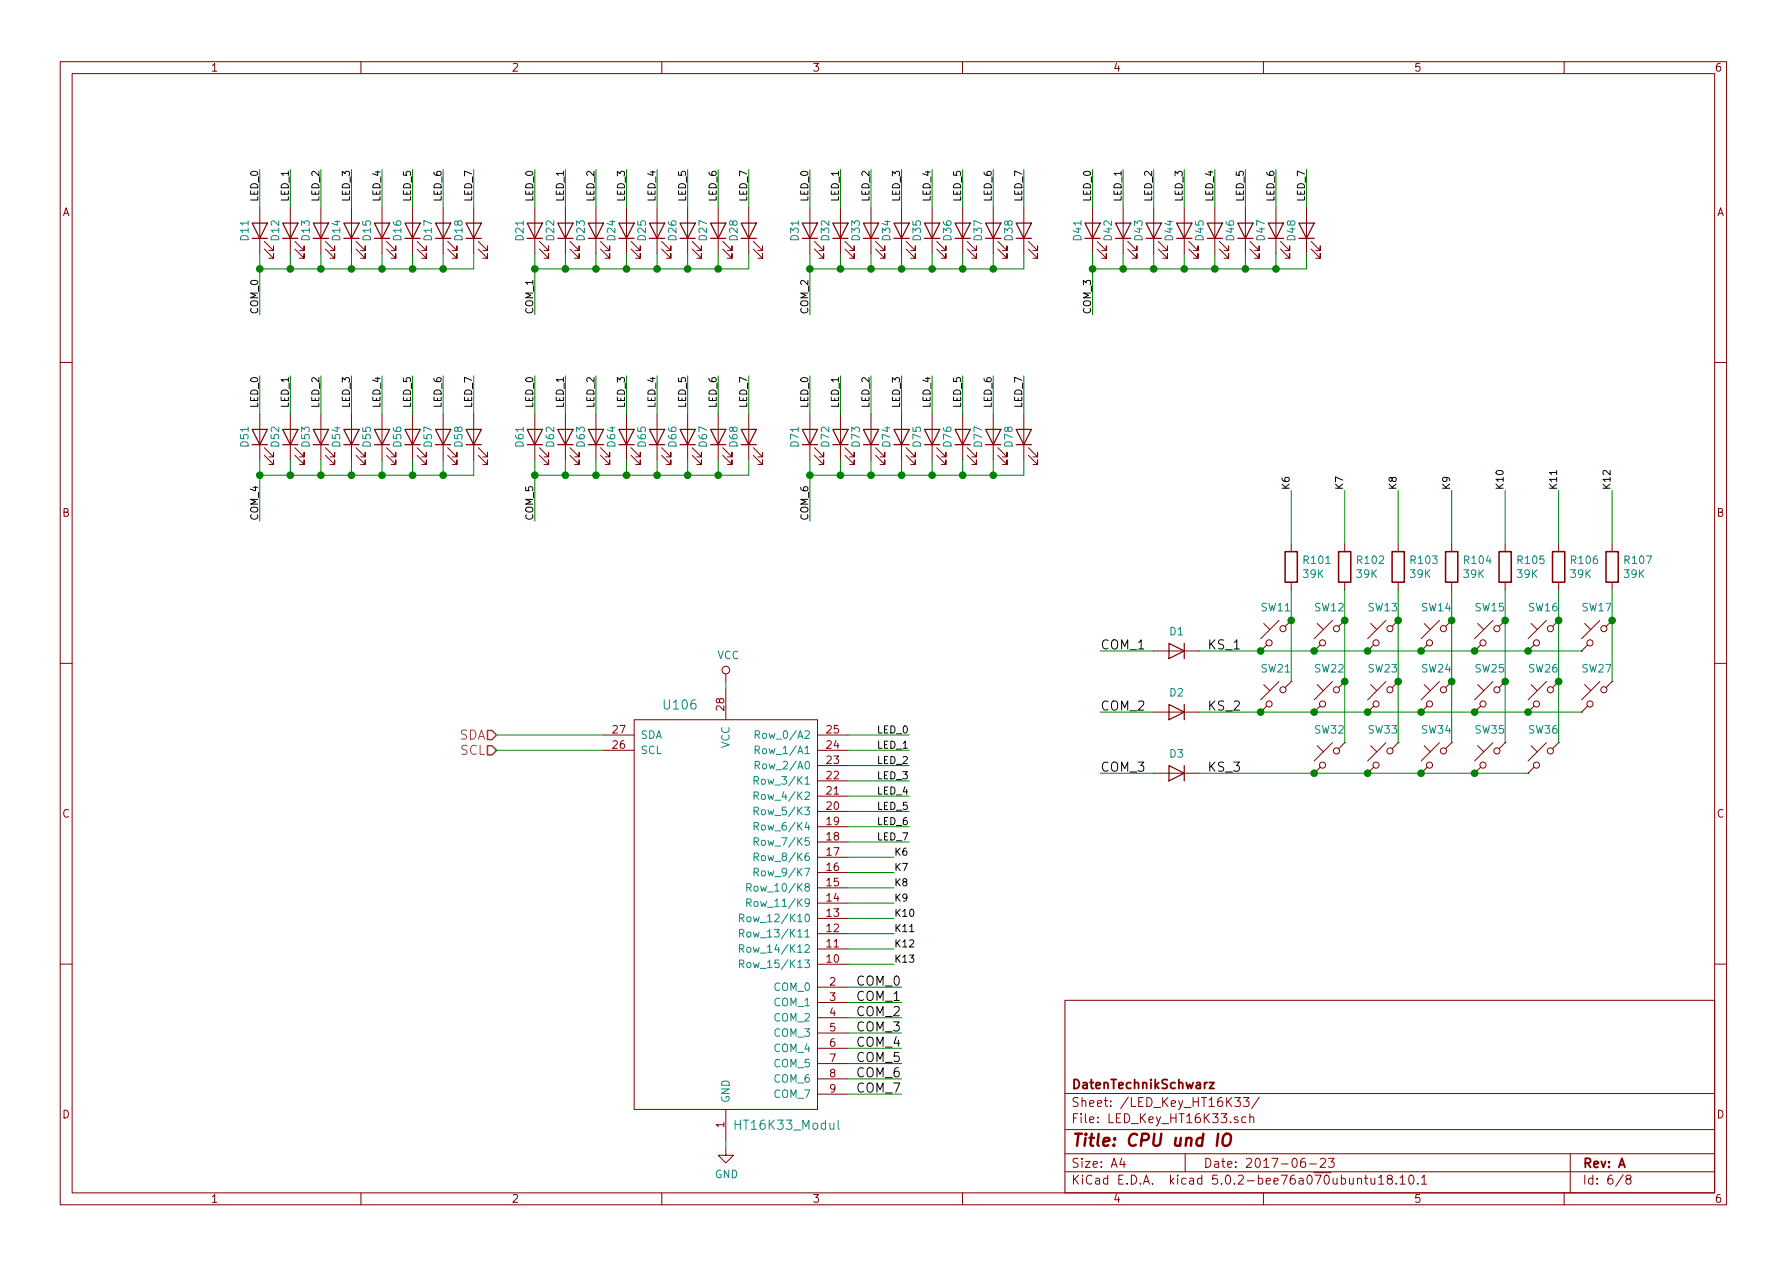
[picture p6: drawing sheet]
<svg xmlns="http://www.w3.org/2000/svg" width="297mm" height="210mm" viewBox="0 0 297 210" stroke-linecap="round" stroke-linejoin="round" font-family="sans-serif">
<g fill="none" stroke="#840000" stroke-width=".17">
<path d="M10 10.3h277v189.9h-277zM12 12.2h273v186.1h-273zM60 10.3v1.9M110 10.3v1.9M160 10.3v1.9M210 10.3v1.9M260 10.3v1.9M43.2 34.5v7.7M48.3 34.5v7.7M53.3 34.5v7.7M58.4 34.5v7.7M63.5 34.5v7.7"/>
<path d="M68.6 34.5v7.7M73.7 34.5v7.7M78.7 34.5v7.7M88.9 34.5v7.7M94 34.5v7.7M99.1 34.5v7.7M104.1 34.5v7.7M109.2 34.5v7.7M114.3 34.5v7.7M119.4 34.5v7.7M124.5 34.5v7.7M134.6 34.5v7.7"/>
<path d="M139.7 34.5v7.7M144.8 34.5v7.7M149.9 34.5v7.7M154.9 34.5v7.7M160 34.5v7.7M165.1 34.5v7.7M170.2 34.5v7.7M181.6 34.5v7.7M186.7 34.5v7.7M191.8 34.5v7.7M196.8 34.5v7.7M201.9 34.5v7.7"/>
<path d="M207 34.5v7.7M212.1 34.5v7.7M217.2 34.5v7.7M43.9 41.4l1.6 1.5v-.7v.7h-.8M43.9 40.1l1.6 1.6v-.8v.8h-.8M49 41.4l1.5 1.5v-.7v.7h-.7M49 40.1l1.5 1.6v-.8v.8h-.7M54.1 41.4l1.5 1.5v-.7v.7h-.7M54.1 40.1l1.5 1.6v-.8v.8h-.7M59.2 41.4l1.5 1.5v-.7v.7h-.8M59.2 40.1l1.5 1.6v-.8v.8h-.8M64.3 41.4l1.5 1.5v-.7v.7h-.8"/>
<path d="M64.3 40.1l1.5 1.6v-.8v.8h-.8M69.3 41.4l1.6 1.5v-.7v.7h-.8M69.3 40.1l1.6 1.6v-.8v.8h-.8M74.4 41.4l1.5 1.5v-.7v.7h-.7M74.4 40.1l1.5 1.6v-.8v.8h-.7M79.5 41.4l1.5 1.5v-.7v.7h-.7M79.5 40.1l1.5 1.6v-.8v.8h-.7M89.7 41.4l1.5 1.5v-.7v.7h-.8M89.7 40.1l1.5 1.6v-.8v.8h-.8M94.7 41.4l1.6 1.5v-.7v.7h-.8M94.7 40.1l1.6 1.6v-.8v.8h-.8M99.8 41.4l1.5 1.5v-.7v.7h-.7"/>
<path d="M99.8 40.1l1.5 1.6v-.8v.8h-.7M104.9 41.4l1.5 1.5v-.7v.7h-.7M104.9 40.1l1.5 1.6v-.8v.8h-.7M110 41.4l1.5 1.5v-.7v.7h-.8M110 40.1l1.5 1.6v-.8v.8h-.8M115.1 41.4l1.5 1.5v-.7v.7h-.8M115.1 40.1l1.5 1.6v-.8v.8h-.8M120.1 41.4l1.6 1.5v-.7v.7h-.8M120.1 40.1l1.6 1.6v-.8v.8h-.8M125.2 41.4l1.5 1.5v-.7v.7h-.7M125.2 40.1l1.5 1.6v-.8v.8h-.7M135.4 41.4l1.5 1.5v-.7v.7h-.8"/>
<path d="M135.4 40.1l1.5 1.6v-.8v.8h-.8M140.5 41.4l1.5 1.5v-.7v.7h-.8M140.5 40.1l1.5 1.6v-.8v.8h-.8M145.5 41.4l1.6 1.5v-.7v.7h-.8M145.5 40.1l1.6 1.6v-.8v.8h-.8M150.6 41.4l1.5 1.5v-.7v.7h-.7M150.6 40.1l1.5 1.6v-.8v.8h-.7M155.7 41.4l1.5 1.5v-.7v.7h-.7M155.7 40.1l1.5 1.6v-.8v.8h-.7M160.8 41.4l1.5 1.5v-.7v.7h-.8M160.8 40.1l1.5 1.6v-.8v.8h-.8M165.9 41.4l1.5 1.5v-.7v.7h-.8"/>
<path d="M165.9 40.1l1.5 1.6v-.8v.8h-.8M170.9 41.4l1.6 1.5v-.7v.7h-.8M170.9 40.1l1.6 1.6v-.8v.8h-.8M182.4 41.4l1.5 1.5v-.7v.7h-.8M182.4 40.1l1.5 1.6v-.8v.8h-.8M187.5 41.4l1.5 1.5v-.7v.7h-.8M187.5 40.1l1.5 1.6v-.8v.8h-.8M192.5 41.4l1.6 1.5v-.7v.7h-.8M192.5 40.1l1.6 1.6v-.8v.8h-.8M197.6 41.4l1.5 1.5v-.7v.7h-.7M197.6 40.1l1.5 1.6v-.8v.8h-.7M202.7 41.4l1.5 1.5v-.7v.7h-.7"/>
<path d="M202.7 40.1l1.5 1.6v-.8v.8h-.7M207.8 41.4l1.5 1.5v-.7v.7h-.8M207.8 40.1l1.5 1.6v-.8v.8h-.8M212.9 41.4l1.5 1.5v-.7v.7h-.8M212.9 40.1l1.5 1.6v-.8v.8h-.8M217.9 41.4l1.6 1.5v-.7v.7h-.8M217.9 40.1l1.6 1.6v-.8v.8h-.8M10 60.2h2M43.2 68.8v7.6M43.9 75.7l1.6 1.5v-.8v.8h-.8M43.9 74.4l1.6 1.5v-.7v.7h-.8M48.3 68.8v7.6"/>
<path d="M49 75.7l1.5 1.5v-.8v.8h-.7M49 74.4l1.5 1.5v-.7v.7h-.7M53.3 68.8v7.6M54.1 75.7l1.5 1.5v-.8v.8h-.7M54.1 74.4l1.5 1.5v-.7v.7h-.7M58.4 68.8v7.6M59.2 75.7l1.5 1.5v-.8v.8h-.8M59.2 74.4l1.5 1.5v-.7v.7h-.8M63.5 68.8v7.6M64.3 75.7l1.5 1.5v-.8v.8h-.8M64.3 74.4l1.5 1.5v-.7v.7h-.8M68.6 68.8v7.6"/>
<path d="M69.3 75.7l1.6 1.5v-.8v.8h-.8M69.3 74.4l1.6 1.5v-.7v.7h-.8M73.7 68.8v7.6M74.4 75.7l1.5 1.5v-.8v.8h-.7M74.4 74.4l1.5 1.5v-.7v.7h-.7M78.7 68.8v7.6M79.5 75.7l1.5 1.5v-.8v.8h-.7M79.5 74.4l1.5 1.5v-.7v.7h-.7M88.9 68.8v7.6M89.7 75.7l1.5 1.5v-.8v.8h-.8M89.7 74.4l1.5 1.5v-.7v.7h-.8M94 68.8v7.6"/>
<path d="M94.7 75.7l1.6 1.5v-.8v.8h-.8M94.7 74.4l1.6 1.5v-.7v.7h-.8M99.1 68.8v7.6M99.8 75.7l1.5 1.5v-.8v.8h-.7M99.8 74.4l1.5 1.5v-.7v.7h-.7M104.1 68.8v7.6M104.9 75.7l1.5 1.5v-.8v.8h-.7M104.9 74.4l1.5 1.5v-.7v.7h-.7M109.2 68.8v7.6M110 75.7l1.5 1.5v-.8v.8h-.8M110 74.4l1.5 1.5v-.7v.7h-.8M114.3 68.8v7.6"/>
<path d="M115.1 75.7l1.5 1.5v-.8v.8h-.8M115.1 74.4l1.5 1.5v-.7v.7h-.8M119.4 68.8v7.6M120.1 75.7l1.6 1.5v-.8v.8h-.8M120.1 74.4l1.6 1.5v-.7v.7h-.8M124.5 68.8v7.6M125.2 75.7l1.5 1.5v-.8v.8h-.7M125.2 74.4l1.5 1.5v-.7v.7h-.7M134.6 68.8v7.6M135.4 75.7l1.5 1.5v-.8v.8h-.8M135.4 74.4l1.5 1.5v-.7v.7h-.8M139.7 68.8v7.6"/>
<path d="M140.5 75.7l1.5 1.5v-.8v.8h-.8M140.5 74.4l1.5 1.5v-.7v.7h-.8M144.8 68.8v7.6M145.5 75.7l1.6 1.5v-.8v.8h-.8M145.5 74.4l1.6 1.5v-.7v.7h-.8M149.9 68.8v7.6M150.6 75.7l1.5 1.5v-.8v.8h-.7M150.6 74.4l1.5 1.5v-.7v.7h-.7M154.9 68.8v7.6M155.7 75.7l1.5 1.5v-.8v.8h-.7M155.7 74.4l1.5 1.5v-.7v.7h-.7M160 68.8v7.6"/>
<path d="M160.8 75.7l1.5 1.5v-.8v.8h-.8M160.8 74.4l1.5 1.5v-.7v.7h-.8M165.1 68.8v7.6M165.9 75.7l1.5 1.5v-.8v.8h-.8M165.9 74.4l1.5 1.5v-.7v.7h-.8M170.2 68.8v7.6M170.9 75.7l1.6 1.5v-.8v.8h-.8M170.9 74.4l1.6 1.5v-.7v.7h-.8M285 60.2h2M214.6 90.4v1.3M214.6 96.8v1.2M223.5 90.4v1.3"/>
<path d="M223.5 96.8v1.2M232.4 90.4v1.3M232.4 96.8v1.2M241.3 90.4v1.3M241.3 96.8v1.2M250.2 90.4v1.3M250.2 96.8v1.2M259.1 90.4v1.3M259.1 96.8v1.2M268 90.4v1.3M268 96.8v1.2M10 110.3h2"/>
<path d="M105.4 119.6h30.5v64.8h-30.5zM120.6 112v1.3M120.6 114.5v5.1M191.8 108.2h7.6M191.8 118.4h7.6M209.5 108.2h.1M209.5 118.4h.1M210.1 103.6l1 1M210.1 113.8l1 1M210.6 107.2l-1.1 1M210.6 117.3l-1.1 1.1M212.6 103.1l-3.1 3.1"/>
<path d="M212.6 113.3l-3.1 3M214.6 103.1l-1 1M214.6 103.1h.1M214.6 113.3l-1 1M214.6 113.3h.1M218.4 108.2h.1M218.4 118.4h.1M218.9 103.6l1.1 1M218.9 113.8l1.1 1M219.5 107.2l-1.1 1M219.5 117.3l-1.1 1.1M221.5 103.1l-3.1 3.1"/>
<path d="M221.5 113.3l-3.1 3M223.5 103.1l-1 1M223.5 103.1h.1M223.5 113.3l-1 1M223.5 113.3h.1M227.3 108.2h.1M227.3 118.4h.1M227.8 103.6l1.1 1M227.8 113.8l1.1 1M228.3 107.2l-1 1M228.3 117.3l-1 1.1M230.4 103.1l-3.1 3.1"/>
<path d="M230.4 113.3l-3.1 3M232.4 103.1l-1 1M232.4 103.1h.1M232.4 113.3l-1 1M232.4 113.3h.1M236.2 108.2h.1M236.2 118.4h.1M236.7 103.6l1 1M236.7 113.8l1 1M237.2 107.2l-1 1M237.2 117.3l-1 1.1M239.3 103.1l-3.1 3.1"/>
<path d="M239.3 113.3l-3.1 3M241.3 103.1l-1 1M241.3 103.1h.1M241.3 113.3l-1 1M241.3 113.3h.1M245.1 108.2h.1M245.1 118.4h.1M245.6 103.6l1 1M245.6 113.8l1 1M246.1 107.2l-1 1M246.1 117.3l-1 1.1M248.2 103.1l-3.1 3.1"/>
<path d="M248.2 113.3l-3.1 3M250.2 103.1l-1 1M250.2 103.1h.1M250.2 113.3l-1 1M250.2 113.3h.1M254 108.2h.1M254 118.4h.1M254.5 103.6l1 1M254.5 113.8l1 1M255 107.2l-1 1M255 117.3l-1 1.1M257 103.1l-3 3.1"/>
<path d="M257 113.3l-3 3M259.1 103.1l-1 1M259.1 103.1h.1M259.1 113.3l-1 1M259.1 113.3h.1M262.9 108.2h.1M262.9 118.4h.1M263.4 103.6l1 1M263.4 113.8l1 1M263.9 107.2l-1 1M263.9 117.3l-1 1.1M265.9 103.1l-3 3.1"/>
<path d="M265.9 113.3l-3 3M268 103.1l-1 1M268 103.1h.1M268 113.3l-1 1M268 113.3h.1M285 110.3h2M100.3 124.7h5.1M100.3 122.2h5.1M135.9 139.9h5.1M135.9 137.4h5.1M135.9 134.9h5.1M135.9 132.3h5.1"/>
<path d="M135.9 129.8h5.1M135.9 127.2h5.1M135.9 124.7h5.1M135.9 122.2h5.1M191.8 128.5h7.6M218.4 128.5h.1M218.9 123.9l1.1 1.1M219.5 127.5l-1.1 1M221.5 123.4l-3.1 3.1M223.5 123.4l-1 1.1M223.5 123.4h.1M227.3 128.5h.1"/>
<path d="M227.8 123.9l1.1 1.1M228.3 127.5l-1 1M230.4 123.4l-3.1 3.1M232.4 123.4l-1 1.1M232.4 123.4h.1M236.2 128.5h.1M236.7 123.9l1 1.1M237.2 127.5l-1 1M239.3 123.4l-3.1 3.1M241.3 123.4l-1 1.1M241.3 123.4h.1M245.1 128.5h.1"/>
<path d="M245.6 123.9l1 1.1M246.1 127.5l-1 1M248.2 123.4l-3.1 3.1M250.2 123.4l-1 1.1M250.2 123.4h.1M254 128.5h.1M254.5 123.9l1 1.1M255 127.5l-1 1M257 123.4l-3 3.1M259.1 123.4l-1 1.1M259.1 123.4h.1M135.9 157.7h5.1"/>
<path d="M135.9 155.2h5.1M135.9 152.6h5.1M135.9 150.1h5.1M135.9 147.6h5.1M135.9 145h5.1M135.9 142.5h5.1M10 160.2h2M135.9 160.3h5.1M135.9 164.1h5.1M135.9 166.6h5.1M135.9 169.2h5.1M135.9 171.7h5.1"/>
<path d="M135.9 174.2h5.1M135.9 176.8h5.1M135.9 179.3h5.1M177 166.3h108v32h-108zM285 160.2h2M60 198.3v1.9M110 198.3v1.9M120.6 190.7v1.3h1.3l-1.3 1.3-1.2-1.3h1.2M120.6 184.4v5.1M135.9 181.9h5.1M160 198.3v1.9M177 194.8h108"/>
<path d="M177 191.8h108M177 187.8h108M177 181.8h108M186.5 192.5l-.4 1h1M186.8 193v1M197 191.8v3M205.3 182.4h.9l-.5 .6 .4 .1v.7l-.2 .1h-.4l-.2-.1M205.8 185.7a.37 .37 0 0 0-.6 .1l.1 .2 .5 .2v.1l-.2 .3-.4-.1M206.7 182.4h.9l-.5 .6a.39 .39 0 0 1 .5 .3v.3l-.1 .2-.6 .1-.2-.1M207.1 185.7l-.4-.1-.3 .3 .1 .6 .2 .1 .4-.1M207.7 185.7h.1a.37 .37 0 0 1 .6 .1v.8M207.7 185.1v1.5"/>
<path d="M209.3 182.3l-1.2 2M210 198.3v1.9M216.9 192.5a.62 .62 0 0 0-.7 .7v.5a.48 .48 0 0 0 .8 .2 .61 .61 0 0 0-.1-.7l-.4-.1-.3 .3M217.7 193.5h1.1M219.5 192.7l.2-.2h.3l.3 .2v.3v.2l-.9 .8h.9M220.8 192.5h1l-.5 .6a.39 .39 0 0 1 .5 .3v.3l-.2 .2-.5 .1-.3-.1M226.8 195.8h.6M227 195.3v1.3l.4 .2M227.9 195.8v.9l.4 .1 .2-.1M228.5 195.8v1M229.2 195.8l.4-.5v1.5M229.2 196.8h.8"/>
<path d="M230.9 196l-.2-.2-.1-.2a.47 .47 0 0 1 .6-.3l.2 .3v.2l-.7 .2a.48 .48 0 0 0 0 .7l.2 .1 .5-.1a.48 .48 0 0 0-.2-.7M232.1 196.7v.1M232.7 195.8l.4-.5v1.5M232.7 196.8h.9M234.3 195.5l.3-.2a.91 .91 0 0 1 0 1.5l-.3-.1-.1-.4zM235.7 196.7v.1M236.3 195.8l.4-.5v1.5M236.3 196.8h.9M260 198.3v1.9M261 191.8v6.5M269.8 195.2l-1.2 2M270.6 196l-.3-.2v-.2a.47 .47 0 0 1 .5-.3l.3 .3-.1 .2-.6 .2a.48 .48 0 0 0-.1 .7l.3 .1 .4-.1a.48 .48 0 0 0-.2-.7"/>
<circle cx="120.6" cy="111.4" r=".63"/>
<circle cx="210.9" cy="106.9" r=".51"/>
<circle cx="210.9" cy="117" r=".51"/>
<circle cx="213.3" cy="104.5" r=".51"/>
<circle cx="213.3" cy="114.6" r=".51"/>
<circle cx="219.8" cy="106.9" r=".51"/>
<circle cx="219.8" cy="117" r=".51"/>
<circle cx="222.1" cy="104.5" r=".51"/>
<circle cx="222.1" cy="114.6" r=".51"/>
<circle cx="228.7" cy="117" r=".51"/>
<circle cx="228.7" cy="106.9" r=".51"/>
<circle cx="231" cy="114.6" r=".51"/>
<circle cx="231" cy="104.5" r=".51"/>
<circle cx="237.6" cy="117" r=".51"/>
<circle cx="237.6" cy="106.9" r=".51"/>
<circle cx="239.9" cy="104.5" r=".51"/>
<circle cx="239.9" cy="114.6" r=".51"/>
<circle cx="246.5" cy="106.9" r=".51"/>
<circle cx="246.5" cy="117" r=".51"/>
<circle cx="248.8" cy="114.6" r=".51"/>
<circle cx="248.8" cy="104.5" r=".51"/>
<circle cx="255.4" cy="106.9" r=".51"/>
<circle cx="255.4" cy="117" r=".51"/>
<circle cx="257.7" cy="114.6" r=".51"/>
<circle cx="257.7" cy="104.5" r=".51"/>
<circle cx="264.3" cy="117" r=".51"/>
<circle cx="264.3" cy="106.9" r=".51"/>
<circle cx="266.6" cy="104.5" r=".51"/>
<circle cx="266.6" cy="114.6" r=".51"/>
<circle cx="219.8" cy="127.2" r=".51"/>
<circle cx="222.1" cy="124.8" r=".51"/>
<circle cx="228.7" cy="127.2" r=".51"/>
<circle cx="231" cy="124.8" r=".51"/>
<circle cx="237.6" cy="127.2" r=".51"/>
<circle cx="239.9" cy="124.8" r=".51"/>
<circle cx="246.5" cy="127.2" r=".51"/>
<circle cx="248.8" cy="124.8" r=".51"/>
<circle cx="255.4" cy="127.2" r=".51"/>
<circle cx="257.7" cy="124.8" r=".51"/>
</g>
<path d="M202.5 188.4l-.2 2M203.4 188.7a.66 .66 0 0 1 1.2 0 1.67 1.67 0 0 1-.4 1.6l-.2 .1-.6-.1a1.49 1.49 0 0 1 0-1.6z" fill="none" stroke="#840000" stroke-width=".41"/>
<path d="M201 179.9h.8l-.8 1h.8" fill="none" stroke="#840000" stroke-width=".3"/>
<g fill="none" stroke="#008484" stroke-width=".17">
<path d="M125.3 139.9l.7-.1 .1-.1-.1-.3-.2-.2h-.5v1.3M125.3 137.4l.7-.1 .1-.2-.1-.3-.2-.1h-.5v1.3M125.3 134.8h.7l.1-.2-.1-.3-.2-.1h-.5v1.2M125.3 132.3l.7-.1 .1-.2-.1-.3-.2-.1h-.5v1.3M125.3 129.7h.7l.1-.2-.1-.3-.2-.1h-.5v1.2M125.5 127.2l.6-.1 .2-.1-.1-.3-.2-.2h-.5v1.3M125.5 124.7l.6-.1 .2-.2-.1-.3-.2-.1h-.5v1.3M125.5 122.1h.6l.2-.2-.1-.3-.2-.1h-.5v1.2M125.7 139.9l.4 .6M125.7 137.4l.4 .6M125.7 134.8l.4 .6M125.7 132.3l.4 .6"/>
<path d="M125.7 129.7l.4 .6M125.8 127.2l.5 .6M125.8 124.7l.5 .6M125.8 122.1l.5 .6M122.9 157.7l.6-.1 .1-.5-.2-.1h-.5v1.3M122.9 155.1h.6l.1-.5-.2-.1h-.5v1.2M122.9 152.6l.6-.1 .1-.4-.2-.2h-.5v1.3M123.2 157.7l.4 .6M123.2 155.1l.4 .6M123.2 152.6l.4 .6M124.1 150.1l.7-.1v-.5l-.2-.1h-.5v1.3M124.1 147.5l.7-.1v-.4l-.2-.1h-.5v1.2"/>
<path d="M124.4 150.1l.5 .6M124.4 147.5l.5 .6M125.3 145l.7-.1 .1-.2-.1-.3-.2-.1h-.5v1.3M125.3 142.4h.7l.1-.2-.1-.3-.2-.1h-.5v1.2M125.7 145l.4 .6M125.7 142.4l.4 .6M122.9 160.2h.6l.1-.5-.2-.1h-.5v1.2M123.2 160.2l.4 .6M139.3 186.2v1.3l.2 .2"/>
</g>
<g fill="none" stroke="#008400" stroke-width=".17">
<path d="M43.2 28.2v6.3M48.3 28.2v6.3M53.3 28.2v6.3M58.4 28.2v6.3M63.5 28.2v6.3M68.6 28.2v6.3M73.7 28.2v6.3M78.7 28.2v6.3M88.9 28.2v6.3M94 28.2v6.3M99.1 28.2v6.3M104.1 28.2v6.3"/>
<path d="M109.2 28.2v6.3M114.3 28.2v6.3M119.4 28.2v6.3M124.5 28.2v6.3M134.6 28.2v6.3M139.7 28.2v6.3M144.8 28.2v6.3M149.9 28.2v6.3M154.9 28.2v6.3M160 28.2v6.3M165.1 28.2v6.3M170.2 28.2v6.3"/>
<path d="M181.6 28.2v6.3M186.7 28.2v6.3M191.8 28.2v6.3M196.8 28.2v6.3M201.9 28.2v6.3M207 28.2v6.3M212.1 28.2v6.3M217.2 28.2v6.3M43.2 42.2v10.1M48.3 42.2v2.5M53.3 42.2v2.5M58.4 42.2v2.5"/>
<path d="M63.5 42.2v2.5M68.6 42.2v2.5M73.7 42.2v2.5M78.7 42.2v2.5h-35.5M88.9 42.2v10.1M94 42.2v2.5M99.1 42.2v2.5M104.1 42.2v2.5M109.2 42.2v2.5M114.3 42.2v2.5M119.4 42.2v2.5M124.5 42.2v2.5h-35.6"/>
<path d="M134.6 42.2v10.1M139.7 42.2v2.5M144.8 42.2v2.5M149.9 42.2v2.5M154.9 42.2v2.5M160 42.2v2.5M165.1 42.2v2.5M170.2 42.2v2.5h-35.6M181.6 42.2v10.1M186.7 42.2v2.5M191.8 42.2v2.5M196.8 42.2v2.5"/>
<path d="M201.9 42.2v2.5M207 42.2v2.5M212.1 42.2v2.5M217.2 42.2v2.5h-35.6M43.2 62.5v6.3M43.2 76.4v10.2M48.3 62.5v6.3M48.3 76.4v2.6M53.3 62.5v6.3M53.3 76.4v2.6M58.4 62.5v6.3M58.4 76.4v2.6"/>
<path d="M63.5 62.5v6.3M63.5 76.4v2.6M68.6 62.5v6.3M68.6 76.4v2.6M73.7 62.5v6.3M73.7 76.4v2.6M78.7 62.5v6.3M78.7 76.4v2.6h-35.5M88.9 62.5v6.3M88.9 76.4v10.2M94 62.5v6.3M94 76.4v2.6"/>
<path d="M99.1 62.5v6.3M99.1 76.4v2.6M104.1 62.5v6.3M104.1 76.4v2.6M109.2 62.5v6.3M109.2 76.4v2.6M114.3 62.5v6.3M114.3 76.4v2.6M119.4 62.5v6.3M119.4 76.4v2.6M124.5 62.5v6.3M124.5 76.4v2.6h-35.6"/>
<path d="M134.6 62.5v6.3M134.6 76.4v10.2M139.7 62.5v6.3M139.7 76.4v2.6M144.8 62.5v6.3M144.8 76.4v2.6M149.9 62.5v6.3M149.9 76.4v2.6M154.9 62.5v6.3M154.9 76.4v2.6M160 62.5v6.3M160 76.4v2.6"/>
<path d="M165.1 62.5v6.3M165.1 76.4v2.6M170.2 62.5v6.3M170.2 76.4v2.6h-35.6M214.6 81.5v8.9M214.6 98v15.3M223.5 81.5v8.9M223.5 98v25.4M232.4 81.5v8.9M232.4 98v25.4M241.3 81.5v8.9M241.3 98v25.4"/>
<path d="M250.2 81.5v8.9M250.2 98v25.4M259.1 81.5v8.9M259.1 98v25.4M268 81.5v8.9M268 98v15.3M120.6 113.3v1.2M182.9 108.2h8.9M182.9 118.4h8.9M199.4 108.2h63.5M199.4 118.4h63.5M82.5 122.2h17.8"/>
<path d="M82.5 124.7h17.8M141 122.2h10.1M141 124.7h10.1M141 127.2h10.1M141 129.8h10.1M141 132.3h10.1M141 134.9h10.1M141 137.4h10.1M141 139.9h10.1M182.9 128.5h8.9M199.4 128.5h54.6M141 157.7h7.6"/>
<path d="M141 155.2h7.6M141 152.6h7.6M141 150.1h7.6M141 147.6h7.6M141 145h7.6M141 142.5h7.6M141 166.6h8.9M141 174.2h8.9M141 176.8h8.9M141 179.3h8.9M141 160.3h7.6M141 164.1h8.9"/>
<path d="M141 169.2h8.9M141 171.7h8.9M120.6 189.5v1.2M141 181.9h8.9"/>
</g>
<path d="M81 121.4h.8l.7 .8-.7 .7h-.8zM81 123.9h.8l.7 .8-.7 .8h-.8z" fill="none" stroke="#848400" stroke-width=".25"/>
<g fill="none" stroke="#840000" stroke-width=".2">
<path d="M41.9 37.1h2.5l-1.2 2.5zM41.9 39.6h2.5M47 37.1h2.5l-1.2 2.5zM47 39.6h2.5M52.1 37.1h2.5l-1.3 2.5zM52.1 39.6h2.5M57.1 37.1h2.6l-1.3 2.5zM57.1 39.6h2.6M62.2 37.1h2.6l-1.3 2.5zM62.2 39.6h2.6M67.3 37.1h2.5l-1.2 2.5zM67.3 39.6h2.5"/>
<path d="M72.4 37.1h2.5l-1.2 2.5zM72.4 39.6h2.5M77.5 37.1h2.5l-1.3 2.5zM77.5 39.6h2.5M87.6 37.1h2.6l-1.3 2.5zM87.6 39.6h2.6M92.7 37.1h2.5l-1.2 2.5zM92.7 39.6h2.5M97.8 37.1h2.5l-1.2 2.5zM97.8 39.6h2.5M102.9 37.1h2.5l-1.3 2.5zM102.9 39.6h2.5"/>
<path d="M107.9 37.1h2.6l-1.3 2.5zM107.9 39.6h2.6M113 37.1h2.6l-1.3 2.5zM113 39.6h2.6M118.1 37.1h2.5l-1.2 2.5zM118.1 39.6h2.5M123.2 37.1h2.5l-1.2 2.5zM123.2 39.6h2.5M133.3 37.1h2.6l-1.3 2.5zM133.3 39.6h2.6M138.4 37.1h2.6l-1.3 2.5zM138.4 39.6h2.6"/>
<path d="M143.5 37.1h2.5l-1.2 2.5zM143.5 39.6h2.5M148.6 37.1h2.5l-1.2 2.5zM148.6 39.6h2.5M153.7 37.1h2.5l-1.3 2.5zM153.7 39.6h2.5M158.7 37.1h2.6l-1.3 2.5zM158.7 39.6h2.6M163.8 37.1h2.6l-1.3 2.5zM163.8 39.6h2.6M168.9 37.1h2.5l-1.2 2.5zM168.9 39.6h2.5"/>
<path d="M180.3 37.1h2.6l-1.3 2.5zM180.3 39.6h2.6M185.4 37.1h2.6l-1.3 2.5zM185.4 39.6h2.6M190.5 37.1h2.5l-1.2 2.5zM190.5 39.6h2.5M195.6 37.1h2.5l-1.3 2.5zM195.6 39.6h2.5M200.7 37.1h2.5l-1.3 2.5zM200.7 39.6h2.5M205.7 37.1h2.6l-1.3 2.5zM205.7 39.6h2.6"/>
<path d="M210.8 37.1h2.6l-1.3 2.5zM210.8 39.6h2.6M215.9 37.1h2.5l-1.2 2.5zM215.9 39.6h2.5M41.9 71.4h2.5l-1.2 2.5zM41.9 73.9h2.5M47 71.4h2.5l-1.2 2.5zM47 73.9h2.5M52.1 71.4h2.5l-1.3 2.5zM52.1 73.9h2.5M57.1 71.4h2.6l-1.3 2.5zM57.1 73.9h2.6"/>
<path d="M62.2 71.4h2.6l-1.3 2.5zM62.2 73.9h2.6M67.3 71.4h2.5l-1.2 2.5zM67.3 73.9h2.5M72.4 71.4h2.5l-1.2 2.5zM72.4 73.9h2.5M77.5 71.4h2.5l-1.3 2.5zM77.5 73.9h2.5M87.6 71.4h2.6l-1.3 2.5zM87.6 73.9h2.6M92.7 71.4h2.5l-1.2 2.5zM92.7 73.9h2.5"/>
<path d="M97.8 71.4h2.5l-1.2 2.5zM97.8 73.9h2.5M102.9 71.4h2.5l-1.3 2.5zM102.9 73.9h2.5M107.9 71.4h2.6l-1.3 2.5zM107.9 73.9h2.6M113 71.4h2.6l-1.3 2.5zM113 73.9h2.6M118.1 71.4h2.5l-1.2 2.5zM118.1 73.9h2.5M123.2 71.4h2.5l-1.2 2.5zM123.2 73.9h2.5"/>
<path d="M133.3 71.4h2.6l-1.3 2.5zM133.3 73.9h2.6M138.4 71.4h2.6l-1.3 2.5zM138.4 73.9h2.6M143.5 71.4h2.5l-1.2 2.5zM143.5 73.9h2.5M148.6 71.4h2.5l-1.2 2.5zM148.6 73.9h2.5M153.7 71.4h2.5l-1.3 2.5zM153.7 73.9h2.5M158.7 71.4h2.6l-1.3 2.5zM158.7 73.9h2.6"/>
<path d="M163.8 71.4h2.6l-1.3 2.5zM163.8 73.9h2.6M168.9 71.4h2.5l-1.2 2.5zM168.9 73.9h2.5M194.3 106.9l2.5 1.3-2.5 1.3zM194.3 117.1l2.5 1.3-2.5 1.2zM196.8 106.9v2.6M196.8 117.1v2.5M194.3 127.2l2.5 1.3-2.5 1.3zM196.8 127.2v2.6"/>
</g>
<g fill="#008400" stroke="#008400" stroke-width=".25">
<circle cx="43.2" cy="44.7" r=".51"/>
<circle cx="48.3" cy="44.7" r=".51"/>
<circle cx="53.3" cy="44.7" r=".51"/>
<circle cx="58.4" cy="44.7" r=".51"/>
<circle cx="63.5" cy="44.7" r=".51"/>
<circle cx="68.6" cy="44.7" r=".51"/>
<circle cx="73.7" cy="44.7" r=".51"/>
<circle cx="88.9" cy="44.7" r=".51"/>
<circle cx="94" cy="44.7" r=".51"/>
<circle cx="99.1" cy="44.7" r=".51"/>
<circle cx="104.1" cy="44.7" r=".51"/>
<circle cx="109.2" cy="44.7" r=".51"/>
<circle cx="114.3" cy="44.7" r=".51"/>
<circle cx="227.3" cy="108.2" r=".51"/>
<circle cx="218.4" cy="108.2" r=".51"/>
<circle cx="236.2" cy="108.2" r=".51"/>
<circle cx="245.1" cy="108.2" r=".51"/>
<circle cx="254" cy="108.2" r=".51"/>
<circle cx="227.3" cy="118.4" r=".51"/>
<circle cx="218.4" cy="118.4" r=".51"/>
<circle cx="236.2" cy="118.4" r=".51"/>
<circle cx="245.1" cy="118.4" r=".51"/>
<circle cx="254" cy="118.4" r=".51"/>
<circle cx="227.3" cy="128.5" r=".51"/>
<circle cx="218.4" cy="128.5" r=".51"/>
<circle cx="236.2" cy="128.5" r=".51"/>
<circle cx="245.1" cy="128.5" r=".51"/>
<circle cx="223.5" cy="113.3" r=".51"/>
<circle cx="232.4" cy="113.3" r=".51"/>
<circle cx="241.3" cy="113.3" r=".51"/>
<circle cx="250.2" cy="113.3" r=".51"/>
<circle cx="259.1" cy="113.3" r=".51"/>
<circle cx="209.6" cy="108.2" r=".51"/>
<circle cx="209.6" cy="118.4" r=".51"/>
<circle cx="119.4" cy="44.7" r=".51"/>
<circle cx="134.6" cy="44.7" r=".51"/>
<circle cx="139.7" cy="44.7" r=".51"/>
<circle cx="144.8" cy="44.7" r=".51"/>
<circle cx="149.9" cy="44.7" r=".51"/>
<circle cx="154.9" cy="44.7" r=".51"/>
<circle cx="160" cy="44.7" r=".51"/>
<circle cx="165.1" cy="44.7" r=".51"/>
<circle cx="181.6" cy="44.7" r=".51"/>
<circle cx="186.7" cy="44.7" r=".51"/>
<circle cx="191.8" cy="44.7" r=".51"/>
<circle cx="196.9" cy="44.7" r=".51"/>
<circle cx="201.9" cy="44.7" r=".51"/>
<circle cx="207" cy="44.7" r=".51"/>
<circle cx="212.1" cy="44.7" r=".51"/>
<circle cx="43.2" cy="79" r=".51"/>
<circle cx="48.3" cy="79" r=".51"/>
<circle cx="53.3" cy="79" r=".51"/>
<circle cx="58.4" cy="79" r=".51"/>
<circle cx="63.5" cy="79" r=".51"/>
<circle cx="68.6" cy="79" r=".51"/>
<circle cx="73.7" cy="79" r=".51"/>
<circle cx="88.9" cy="79" r=".51"/>
<circle cx="94" cy="79" r=".51"/>
<circle cx="99.1" cy="79" r=".51"/>
<circle cx="104.1" cy="79" r=".51"/>
<circle cx="109.2" cy="79" r=".51"/>
<circle cx="114.3" cy="79" r=".51"/>
<circle cx="119.4" cy="79" r=".51"/>
<circle cx="134.6" cy="79" r=".51"/>
<circle cx="139.7" cy="79" r=".51"/>
<circle cx="144.8" cy="79" r=".51"/>
<circle cx="149.9" cy="79" r=".51"/>
<circle cx="154.9" cy="79" r=".51"/>
<circle cx="160" cy="79" r=".51"/>
<circle cx="165.1" cy="79" r=".51"/>
<circle cx="214.6" cy="103.1" r=".51"/>
<circle cx="223.5" cy="103.1" r=".51"/>
<circle cx="232.4" cy="103.1" r=".51"/>
<circle cx="241.3" cy="103.1" r=".51"/>
<circle cx="250.2" cy="103.1" r=".51"/>
<circle cx="259.1" cy="103.1" r=".51"/>
<circle cx="268" cy="103.1" r=".51"/>
</g>
<path d="M258.7 78.2v.7M151.2 154.9h.7" fill="none" stroke="#000" stroke-width=".17"/>
<path d="M213.6 91.7h2v5.1h-2zM222.5 91.7h2v5.1h-2zM231.4 91.7h2v5.1h-2zM240.3 91.7h2v5.1h-2zM249.2 91.7h2v5.1h-2zM258.1 91.7h2v5.1h-2zM267 91.7h2v5.1h-2z" fill="none" stroke="#840000" stroke-width=".25"/>
<text font-size="2.8" fill="#840000" x="178" y="190.5">Title: CPU und IO</text>
<g font-size="2.1">
<text x="182.9" y="107.9">COM_1</text>
<text x="200.7" y="107.9">KS_1</text>
<text x="182.9" y="118.1">COM_2</text>
<text x="200.7" y="118.1">KS_2</text>
<text x="182.9" y="128.3">COM_3</text>
<text x="200.7" y="128.3">KS_3</text>
<text x="142.5" y="166.4">COM_1</text>
<text x="142.5" y="163.8">COM_0</text>
<text x="142.5" y="174">COM_4</text>
<text x="142.5" y="168.9">COM_2</text>
<text x="142.5" y="171.4">COM_3</text>
<text x="142.5" y="176.5">COM_5</text>
<text x="142.5" y="179.1">COM_6</text>
<text x="142.5" y="181.6">COM_7</text>
</g>
<g font-size="2.1" fill="#008484">
<text x="110.5" y="117.9">U106</text>
<text x="122.6" y="187.8">HT16K33_Modul</text>
</g>
<g font-size="2.1" fill="#848400">
<text x="76.3" y="122.9">SDA</text>
<text x="76.5" y="125.5">SCL</text>
</g>
<g font-size="2.1" fill="#840000">
<text x="178" y="184">Sheet: /LED_Key_HT16K33/</text>
<text x="178" y="181">DatenTechnikSchwarz</text>
<text x="178" y="186.7">File: LED_Key_HT16K33.sch</text>
<text x="178" y="196.9">KiCad E.D.A. kicad 5.0.2-bee76a070ubuntu18.10.1</text>
<text x="178" y="194.1">Size: A4</text>
<text x="200" y="194.1">Date: 2017-06-23</text>
<text x="263" y="194.1">Rev: A</text>
<text x="263" y="196.9">Id: 6/8</text>
</g>
<g font-size="1.8" fill="#840000">
<text x="35" y="11.9">1</text>
<text x="85" y="11.9">2</text>
<text x="135" y="11.9">3</text>
<text x="185" y="11.9">4</text>
<text x="235" y="11.9">5</text>
<text x="285" y="11.9">6</text>
<text x="10.4" y="35.9">A</text>
<text x="285.4" y="35.9">A</text>
<text x="10.4" y="85.9">B</text>
<text x="285.4" y="85.9">B</text>
<text x="120.4" y="118.1" transform="rotate(-90 120.4 118.1)">28</text>
<text x="101.9" y="124.5">26</text>
<text x="101.9" y="121.9">27</text>
<text x="137.5" y="124.5">24</text>
<text x="137.5" y="121.9">25</text>
<text x="137.5" y="129.5">22</text>
<text x="137.5" y="127">23</text>
<text x="10.4" y="135.9">C</text>
<text x="137.5" y="137.2">19</text>
<text x="137.5" y="134.6">20</text>
<text x="137.5" y="132.1">21</text>
<text x="285.4" y="135.9">C</text>
<text x="137.5" y="142.2">17</text>
<text x="137.5" y="139.7">18</text>
<text x="137.5" y="149.9">14</text>
<text x="137.5" y="147.3">15</text>
<text x="137.5" y="144.8">16</text>
<text x="137.5" y="154.9">12</text>
<text x="137.5" y="152.4">13</text>
<text x="137.5" y="160">10</text>
<text x="137.5" y="157.5">11</text>
<text x="137.9" y="163.8">2</text>
<text x="137.9" y="166.4">3</text>
<text x="137.9" y="168.9">4</text>
<text x="137.9" y="171.4">5</text>
<text x="137.9" y="174">6</text>
<text x="137.9" y="176.5">7</text>
<text x="137.9" y="179.1">8</text>
<text x="10.4" y="185.9">D</text>
<text x="137.9" y="181.6">9</text>
<text x="285.4" y="185.9">D</text>
<text x="120.4" y="187.4" transform="rotate(-90 120.4 187.4)">1</text>
<text x="35" y="199.9">1</text>
<text x="85" y="199.9">2</text>
<text x="135" y="199.9">3</text>
<text x="185" y="199.9">4</text>
<text x="235" y="199.9">5</text>
<text x="285" y="199.9">6</text>
</g>
<g font-size="1.8" fill="#008484">
<text x="41.3" y="39.9" transform="rotate(-90 41.3 39.9)">D11</text>
<text x="46.4" y="39.9" transform="rotate(-90 46.4 39.9)">D12</text>
<text x="51.5" y="39.9" transform="rotate(-90 51.5 39.9)">D13</text>
<text x="56.6" y="39.9" transform="rotate(-90 56.6 39.9)">D14</text>
<text x="61.6" y="39.9" transform="rotate(-90 61.6 39.9)">D15</text>
<text x="66.7" y="39.9" transform="rotate(-90 66.7 39.9)">D16</text>
<text x="71.8" y="39.9" transform="rotate(-90 71.8 39.9)">D17</text>
<text x="76.9" y="39.9" transform="rotate(-90 76.9 39.9)">D18</text>
<text x="87" y="39.9" transform="rotate(-90 87 39.9)">D21</text>
<text x="92.1" y="39.9" transform="rotate(-90 92.1 39.9)">D22</text>
<text x="97.2" y="39.9" transform="rotate(-90 97.2 39.9)">D23</text>
<text x="102.3" y="39.9" transform="rotate(-90 102.3 39.9)">D24</text>
<text x="107.4" y="39.9" transform="rotate(-90 107.4 39.9)">D25</text>
<text x="112.4" y="39.9" transform="rotate(-90 112.4 39.9)">D26</text>
<text x="117.5" y="39.9" transform="rotate(-90 117.5 39.9)">D27</text>
<text x="122.6" y="39.9" transform="rotate(-90 122.6 39.9)">D28</text>
<text x="132.8" y="39.9" transform="rotate(-90 132.8 39.9)">D31</text>
<text x="137.8" y="39.9" transform="rotate(-90 137.8 39.9)">D32</text>
<text x="142.9" y="39.9" transform="rotate(-90 142.9 39.9)">D33</text>
<text x="148" y="39.9" transform="rotate(-90 148 39.9)">D34</text>
<text x="153.1" y="39.9" transform="rotate(-90 153.1 39.9)">D35</text>
<text x="158.2" y="39.9" transform="rotate(-90 158.2 39.9)">D36</text>
<text x="163.2" y="39.9" transform="rotate(-90 163.2 39.9)">D37</text>
<text x="168.3" y="39.9" transform="rotate(-90 168.3 39.9)">D38</text>
<text x="179.8" y="39.9" transform="rotate(-90 179.8 39.9)">D41</text>
<text x="184.8" y="39.9" transform="rotate(-90 184.8 39.9)">D42</text>
<text x="189.9" y="39.9" transform="rotate(-90 189.9 39.9)">D43</text>
<text x="195" y="39.9" transform="rotate(-90 195 39.9)">D44</text>
<text x="200.1" y="39.9" transform="rotate(-90 200.1 39.9)">D45</text>
<text x="205.2" y="39.9" transform="rotate(-90 205.2 39.9)">D46</text>
<text x="210.2" y="39.9" transform="rotate(-90 210.2 39.9)">D47</text>
<text x="215.3" y="39.9" transform="rotate(-90 215.3 39.9)">D48</text>
<text x="41.3" y="74.2" transform="rotate(-90 41.3 74.2)">D51</text>
<text x="46.4" y="74.2" transform="rotate(-90 46.4 74.2)">D52</text>
<text x="51.5" y="74.2" transform="rotate(-90 51.5 74.2)">D53</text>
<text x="56.6" y="74.2" transform="rotate(-90 56.6 74.2)">D54</text>
<text x="61.6" y="74.2" transform="rotate(-90 61.6 74.2)">D55</text>
<text x="66.7" y="74.2" transform="rotate(-90 66.7 74.2)">D56</text>
<text x="71.8" y="74.2" transform="rotate(-90 71.8 74.2)">D57</text>
<text x="76.9" y="74.2" transform="rotate(-90 76.9 74.2)">D58</text>
<text x="87" y="74.2" transform="rotate(-90 87 74.2)">D61</text>
<text x="92.1" y="74.2" transform="rotate(-90 92.1 74.2)">D62</text>
<text x="97.2" y="74.2" transform="rotate(-90 97.2 74.2)">D63</text>
<text x="102.3" y="74.2" transform="rotate(-90 102.3 74.2)">D64</text>
<text x="107.4" y="74.2" transform="rotate(-90 107.4 74.2)">D65</text>
<text x="112.4" y="74.2" transform="rotate(-90 112.4 74.2)">D66</text>
<text x="117.5" y="74.2" transform="rotate(-90 117.5 74.2)">D67</text>
<text x="122.6" y="74.2" transform="rotate(-90 122.6 74.2)">D68</text>
<text x="132.8" y="74.2" transform="rotate(-90 132.8 74.2)">D71</text>
<text x="137.8" y="74.2" transform="rotate(-90 137.8 74.2)">D72</text>
<text x="142.9" y="74.2" transform="rotate(-90 142.9 74.2)">D73</text>
<text x="148" y="74.2" transform="rotate(-90 148 74.2)">D74</text>
<text x="153.1" y="74.2" transform="rotate(-90 153.1 74.2)">D75</text>
<text x="158.2" y="74.2" transform="rotate(-90 158.2 74.2)">D76</text>
<text x="163.2" y="74.2" transform="rotate(-90 163.2 74.2)">D77</text>
<text x="168.3" y="74.2" transform="rotate(-90 168.3 74.2)">D78</text>
<text x="216.8" y="93.7">R101</text>
<text x="225.7" y="93.7">R102</text>
<text x="234.6" y="93.7">R103</text>
<text x="243.5" y="93.7">R104</text>
<text x="252.4" y="93.7">R105</text>
<text x="261.3" y="93.7">R106</text>
<text x="270.2" y="93.7">R107</text>
<text x="209.7" y="101.6">SW11</text>
<text x="216.7" y="96.1">39K</text>
<text x="218.6" y="101.6">SW12</text>
<text x="225.6" y="96.1">39K</text>
<text x="227.5" y="101.6">SW13</text>
<text x="234.5" y="96.1">39K</text>
<text x="236.3" y="101.6">SW14</text>
<text x="243.4" y="96.1">39K</text>
<text x="245.2" y="101.6">SW15</text>
<text x="252.2" y="96.1">39K</text>
<text x="254.1" y="101.6">SW16</text>
<text x="261.1" y="96.1">39K</text>
<text x="263" y="101.6">SW17</text>
<text x="270" y="96.1">39K</text>
<text x="194.5" y="105.6">D1</text>
<text x="119.2" y="109.6">VCC</text>
<text x="209.7" y="111.8">SW21</text>
<text x="218.6" y="111.8">SW22</text>
<text x="227.5" y="111.8">SW23</text>
<text x="236.3" y="111.8">SW24</text>
<text x="245.2" y="111.8">SW25</text>
<text x="254.1" y="111.8">SW26</text>
<text x="263" y="111.8">SW27</text>
<text x="194.5" y="115.8">D2</text>
<text x="106.4" y="125.3">SCL</text>
<text x="106.4" y="122.8">SDA</text>
<text x="121.3" y="124.4" transform="rotate(-90 121.3 124.4)">VCC</text>
<text x="126.4" y="125.3">Row_1/A1</text>
<text x="126.4" y="122.8">Row_0/A2</text>
<text x="194.5" y="125.9">D3</text>
<text x="218.6" y="121.9">SW32</text>
<text x="227.5" y="121.9">SW33</text>
<text x="236.3" y="121.9">SW34</text>
<text x="245.2" y="121.9">SW35</text>
<text x="254.1" y="121.9">SW36</text>
<text x="126.4" y="130.4">Row_3/K1</text>
<text x="126.4" y="127.9">Row_2/A0</text>
<text x="126.4" y="135.5">Row_5/K3</text>
<text x="126.4" y="133">Row_4/K2</text>
<text x="126.4" y="143.1">Row_8/K6</text>
<text x="126.4" y="140.6">Row_7/K5</text>
<text x="126.4" y="138">Row_6/K4</text>
<text x="125.4" y="148.2">Row_10/K8</text>
<text x="126.4" y="145.7">Row_9/K7</text>
<text x="124.5" y="155.8">Row_13/K11</text>
<text x="124.5" y="153.3">Row_12/K10</text>
<text x="125.4" y="150.7">Row_11/K9</text>
<text x="124.5" y="160.9">Row_15/K13</text>
<text x="124.5" y="158.4">Row_14/K12</text>
<text x="128.8" y="164.7">COM_0</text>
<text x="128.8" y="167.3">COM_1</text>
<text x="128.8" y="169.8">COM_2</text>
<text x="128.8" y="172.3">COM_3</text>
<text x="128.8" y="174.9">COM_4</text>
<text x="128.8" y="177.4">COM_5</text>
<text x="128.8" y="180">COM_6</text>
<text x="121.3" y="183.4" transform="rotate(-90 121.3 183.4)">GND</text>
<text x="128.8" y="182.5">COM_7</text>
<text x="118.8" y="195.8">GND</text>
</g>
<g font-size="1.7">
<text x="42.9" y="33.4" transform="rotate(-90 42.9 33.4)">LED_0</text>
<text x="48" y="33.4" transform="rotate(-90 48 33.4)">LED_1</text>
<text x="53.1" y="33.4" transform="rotate(-90 53.1 33.4)">LED_2</text>
<text x="58.2" y="33.4" transform="rotate(-90 58.2 33.4)">LED_3</text>
<text x="63.2" y="33.4" transform="rotate(-90 63.2 33.4)">LED_4</text>
<text x="68.3" y="33.4" transform="rotate(-90 68.3 33.4)">LED_5</text>
<text x="73.4" y="33.4" transform="rotate(-90 73.4 33.4)">LED_6</text>
<text x="78.5" y="33.4" transform="rotate(-90 78.5 33.4)">LED_7</text>
<text x="88.6" y="33.4" transform="rotate(-90 88.6 33.4)">LED_0</text>
<text x="93.7" y="33.4" transform="rotate(-90 93.7 33.4)">LED_1</text>
<text x="98.8" y="33.4" transform="rotate(-90 98.8 33.4)">LED_2</text>
<text x="103.9" y="33.4" transform="rotate(-90 103.9 33.4)">LED_3</text>
<text x="109" y="33.4" transform="rotate(-90 109 33.4)">LED_4</text>
<text x="114" y="33.4" transform="rotate(-90 114 33.4)">LED_5</text>
<text x="119.1" y="33.4" transform="rotate(-90 119.1 33.4)">LED_6</text>
<text x="124.2" y="33.4" transform="rotate(-90 124.2 33.4)">LED_7</text>
<text x="134.4" y="33.4" transform="rotate(-90 134.4 33.4)">LED_0</text>
<text x="139.4" y="33.4" transform="rotate(-90 139.4 33.4)">LED_1</text>
<text x="144.5" y="33.4" transform="rotate(-90 144.5 33.4)">LED_2</text>
<text x="149.6" y="33.4" transform="rotate(-90 149.6 33.4)">LED_3</text>
<text x="154.7" y="33.4" transform="rotate(-90 154.7 33.4)">LED_4</text>
<text x="159.8" y="33.4" transform="rotate(-90 159.8 33.4)">LED_5</text>
<text x="164.8" y="33.4" transform="rotate(-90 164.8 33.4)">LED_6</text>
<text x="169.9" y="33.4" transform="rotate(-90 169.9 33.4)">LED_7</text>
<text x="181.4" y="33.4" transform="rotate(-90 181.4 33.4)">LED_0</text>
<text x="186.4" y="33.4" transform="rotate(-90 186.4 33.4)">LED_1</text>
<text x="191.5" y="33.4" transform="rotate(-90 191.5 33.4)">LED_2</text>
<text x="196.6" y="33.4" transform="rotate(-90 196.6 33.4)">LED_3</text>
<text x="201.7" y="33.4" transform="rotate(-90 201.7 33.4)">LED_4</text>
<text x="206.8" y="33.4" transform="rotate(-90 206.8 33.4)">LED_5</text>
<text x="211.8" y="33.4" transform="rotate(-90 211.8 33.4)">LED_6</text>
<text x="216.9" y="33.4" transform="rotate(-90 216.9 33.4)">LED_7</text>
<text x="42.9" y="52.3" transform="rotate(-90 42.9 52.3)">COM_0</text>
<text x="88.6" y="52.3" transform="rotate(-90 88.6 52.3)">COM_1</text>
<text x="134.4" y="52.3" transform="rotate(-90 134.4 52.3)">COM_2</text>
<text x="181.4" y="52.3" transform="rotate(-90 181.4 52.3)">COM_3</text>
<text x="42.9" y="67.7" transform="rotate(-90 42.9 67.7)">LED_0</text>
<text x="48" y="67.7" transform="rotate(-90 48 67.7)">LED_1</text>
<text x="53.1" y="67.7" transform="rotate(-90 53.1 67.7)">LED_2</text>
<text x="58.2" y="67.7" transform="rotate(-90 58.2 67.7)">LED_3</text>
<text x="63.2" y="67.7" transform="rotate(-90 63.2 67.7)">LED_4</text>
<text x="68.3" y="67.7" transform="rotate(-90 68.3 67.7)">LED_5</text>
<text x="73.4" y="67.7" transform="rotate(-90 73.4 67.7)">LED_6</text>
<text x="78.5" y="67.7" transform="rotate(-90 78.5 67.7)">LED_7</text>
<text x="88.6" y="67.7" transform="rotate(-90 88.6 67.7)">LED_0</text>
<text x="93.7" y="67.7" transform="rotate(-90 93.7 67.7)">LED_1</text>
<text x="98.8" y="67.7" transform="rotate(-90 98.8 67.7)">LED_2</text>
<text x="103.9" y="67.7" transform="rotate(-90 103.9 67.7)">LED_3</text>
<text x="109" y="67.7" transform="rotate(-90 109 67.7)">LED_4</text>
<text x="114" y="67.7" transform="rotate(-90 114 67.7)">LED_5</text>
<text x="119.1" y="67.7" transform="rotate(-90 119.1 67.7)">LED_6</text>
<text x="124.2" y="67.7" transform="rotate(-90 124.2 67.7)">LED_7</text>
<text x="134.4" y="67.7" transform="rotate(-90 134.4 67.7)">LED_0</text>
<text x="139.4" y="67.7" transform="rotate(-90 139.4 67.7)">LED_1</text>
<text x="144.5" y="67.7" transform="rotate(-90 144.5 67.7)">LED_2</text>
<text x="149.6" y="67.7" transform="rotate(-90 149.6 67.7)">LED_3</text>
<text x="154.7" y="67.7" transform="rotate(-90 154.7 67.7)">LED_4</text>
<text x="159.8" y="67.7" transform="rotate(-90 159.8 67.7)">LED_5</text>
<text x="164.8" y="67.7" transform="rotate(-90 164.8 67.7)">LED_6</text>
<text x="169.9" y="67.7" transform="rotate(-90 169.9 67.7)">LED_7</text>
<text x="214.4" y="81.5" transform="rotate(-90 214.4 81.5)">K6</text>
<text x="223.3" y="81.5" transform="rotate(-90 223.3 81.5)">K7</text>
<text x="232.2" y="81.5" transform="rotate(-90 232.2 81.5)">K8</text>
<text x="241" y="81.5" transform="rotate(-90 241 81.5)">K9</text>
<text x="249.9" y="81.5" transform="rotate(-90 249.9 81.5)">K10</text>
<text x="258.8" y="81.5" transform="rotate(-90 258.8 81.5)">K11</text>
<text x="267.7" y="81.5" transform="rotate(-90 267.7 81.5)">K12</text>
<text x="42.9" y="86.6" transform="rotate(-90 42.9 86.6)">COM_4</text>
<text x="88.6" y="86.6" transform="rotate(-90 88.6 86.6)">COM_5</text>
<text x="134.4" y="86.6" transform="rotate(-90 134.4 86.6)">COM_6</text>
<text x="145.9" y="121.9">LED_0</text>
<text x="145.9" y="124.5">LED_1</text>
<text x="145.9" y="127">LED_2</text>
<text x="145.9" y="129.5">LED_3</text>
<text x="145.9" y="137.2">LED_6</text>
<text x="145.9" y="132.1">LED_4</text>
<text x="145.9" y="134.6">LED_5</text>
<text x="145.9" y="139.7">LED_7</text>
<text x="148.6" y="142.2">K6</text>
<text x="148.6" y="149.9">K9</text>
<text x="148.6" y="147.3">K8</text>
<text x="148.6" y="144.8">K7</text>
<text x="148.6" y="154.9">K11</text>
<text x="148.6" y="152.4">K10</text>
<text x="148.6" y="160">K13</text>
<text x="148.6" y="157.5">K12</text>
</g>
</svg>
